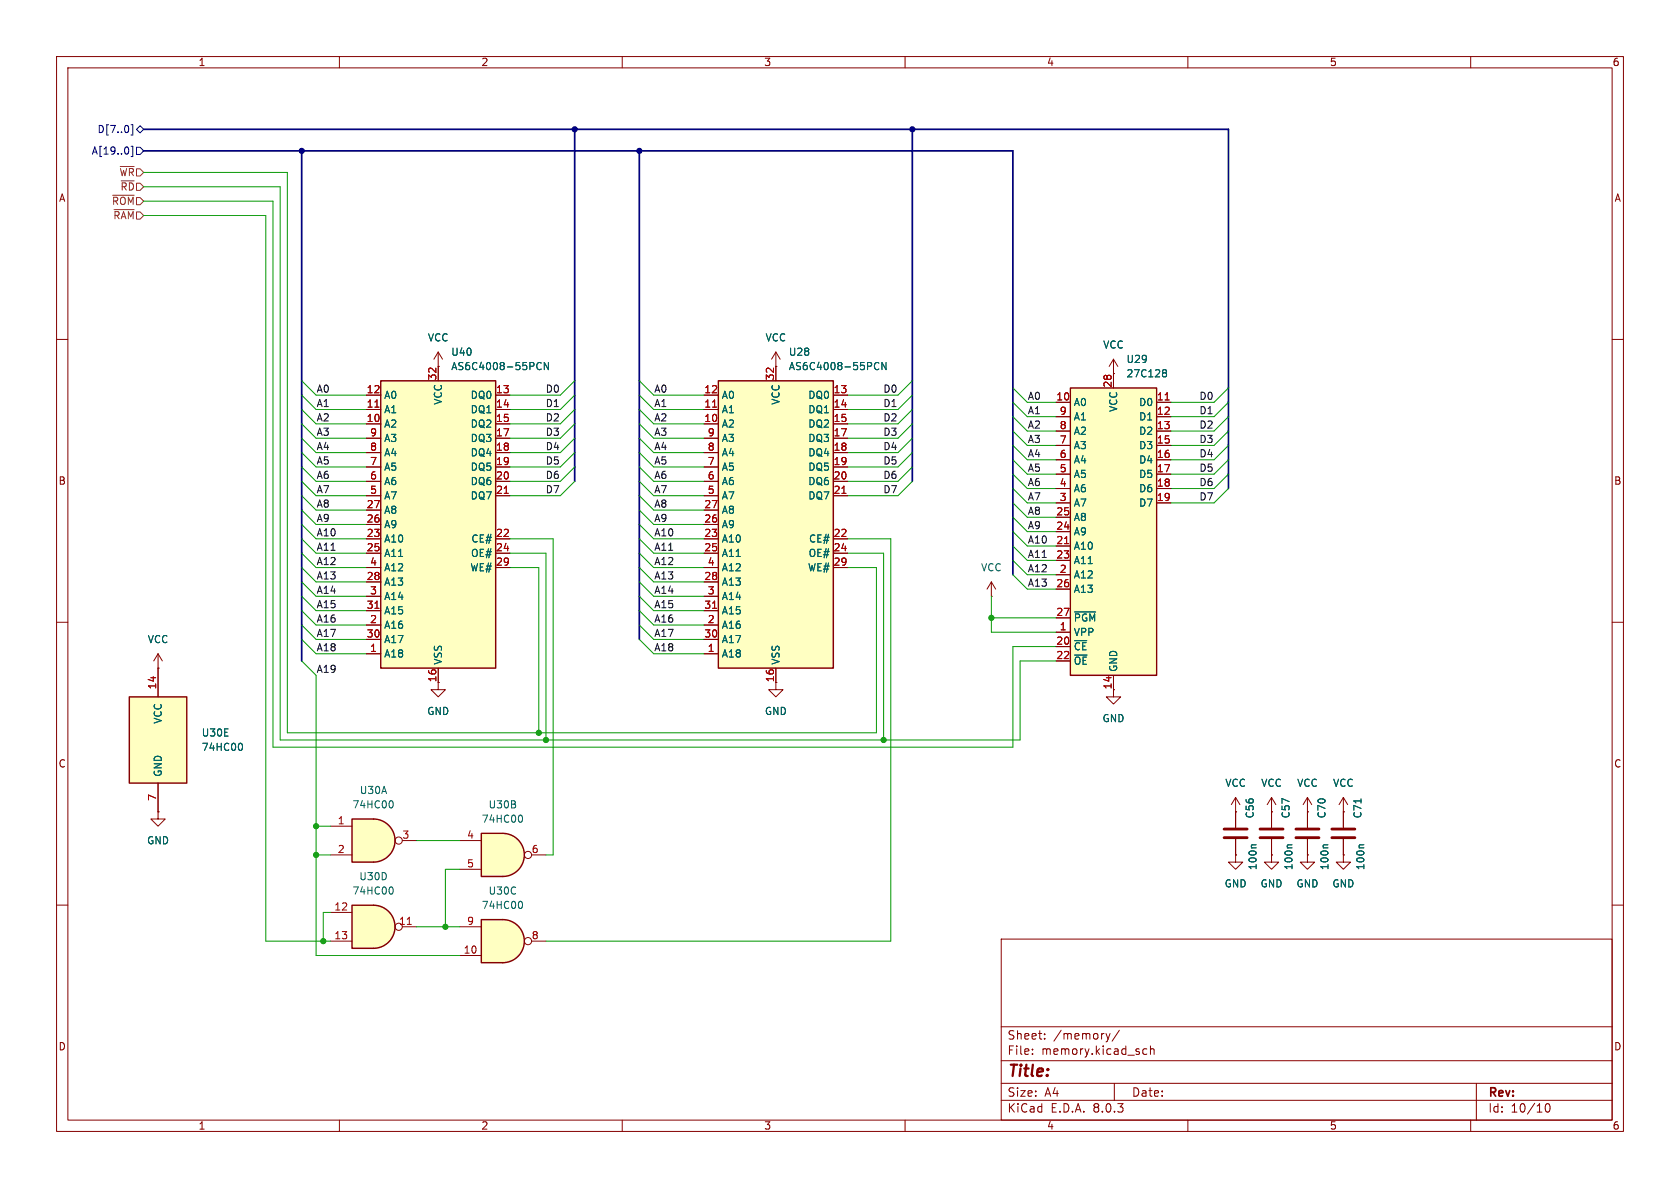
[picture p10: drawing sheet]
<svg xmlns="http://www.w3.org/2000/svg" width="297mm" height="210mm" viewBox="0 0 297 210" stroke-linecap="round" stroke-linejoin="round" font-family="sans-serif">
<g fill="none" stroke="#840000" stroke-width=".18">
<path d="M10 10h277v190h-277zM12 12h273v186h-273zM60 10v2M110 10v2M160 10v2M210 10v2M260 10v2M10 60h2M285 60h2M10 110h2M285 110h2M10 160h2"/>
<path d="M285 160h2M177 166h108v32h-108zM60 198v2M110 198v2M160 198v2M177 194.5h108M177 191.5h108M177 187.5h108M177 181.5h108M182.5 186.3v.1M182.5 185.5v.1M184.7 183.6v.1"/>
<path d="M184.7 182.8v.1M195.5 182.7l.4 1M195.9 183.7l-.2 .4M196.2 182.7l-.3 1M197 191.5v3M197.9 182.1l-1.3 2M202 186.1l.3 .3 .4-.1M202.7 185.5l-.4-.1-.3 .3M203.4 185.5l.2-.1 .4 .1v.9M203.4 184.9v1.5M210 198v2M260 198v2"/>
<path d="M261 191.5v6.5M273.4 195.2l.1-.1a.81 .81 0 0 1 .6 .6 .81 .81 0 0 1-.3 .8l-.1 .1a.81 .81 0 0 1-.6-.6 .81 .81 0 0 1 .3-.8z"/>
</g>
<path d="M22.9 123.2h10.1v15.2h-10.1z" fill="#ffffc2"/>
<path d="M22.9 123.2h10.1v15.2h-10.1z" fill="none" stroke="#840000" stroke-width=".25"/>
<path d="M77.5 64.8h.1M77.5 62.2l-.8 1.3M77.5 62.2v2.6M77.5 62.2l.7 1.3M27.9 118.1v5.1M27.9 138.4v5.1M237.5 143.5v2.8M237.5 148.3v2.8" fill="none" stroke="#840000" stroke-width=".18"/>
<path d="M42.6 131.4a.79 .79 0 0 1 0 1.3M240.6 141.2v.7M241.1 149.3h-.6l-.2 .2" fill="none" stroke="#006464" stroke-width=".18"/>
<path d="M235.5 148.1h4M235.5 146.6h4" fill="none" stroke="#840000" stroke-width=".51"/>
<path d="M67.3 67.3h20.3v50.8h-20.3z" fill="#ffffc2"/>
<path d="M67.3 67.3h20.3v50.8h-20.3z" fill="none" stroke="#840000" stroke-width=".25"/>
<g fill="none" stroke="#840000" stroke-width=".18">
<path d="M64.8 74.9h2.5M64.8 72.4h2.5M64.8 69.9h2.5M64.8 77.5h2.5M77.5 64.8v2.5M87.6 74.9h2.6M87.6 72.4h2.6M87.6 69.9h2.6M87.6 77.5h2.6M64.8 80h2.5M64.8 82.6h2.5M64.8 85.1h2.5"/>
<path d="M64.8 87.6h2.5M64.8 95.3h2.5M64.8 97.8h2.5M64.8 92.7h2.5M64.8 90.2h2.5M87.6 80h2.6M87.6 82.6h2.6M87.6 85.1h2.6M87.6 87.6h2.6M87.6 95.3h2.6M87.6 97.8h2.6M64.8 115.6h2.5"/>
<path d="M64.8 110.5h2.5M64.8 102.9h2.5M64.8 100.3h2.5M64.8 105.4h2.5M64.8 113h2.5M64.8 108h2.5M77.5 118.1v2.6M87.6 100.3h2.6"/>
</g>
<path d="M66.3 72h.7M89.1 87.2h.8M66.3 107.5h.7" fill="none" stroke="#a90000" stroke-width=".18"/>
<path d="M95 65l.3 .3 .4-.1M95.7 64.2l-.4-.1-.3 .3M97 64.1v1.2l-.8-1.2v1.2" fill="none" stroke="#006464" stroke-width=".18"/>
<path d="M88.9 162.6a3.8 3.8 0 0 1 3.8 3.8 3.8 3.8 0 0 1-3.8 3.8z" fill="#ffffc2" stroke="#ffffc2" stroke-width=".18"/>
<path d="M85.1 162.6h3.8v7.6h-3.8z" fill="#ffffc2"/>
<path d="M85.1 162.6h3.8a3.8 3.8 0 0 1 3.8 3.8 3.8 3.8 0 0 1-3.8 3.8h-3.8z" fill="none" stroke="#840000" stroke-width=".25"/>
<g fill="none" stroke="#840000" stroke-width=".18">
<path d="M81.3 168.9h3.8M81.3 163.8h3.8M94 166.4h2.5"/>
<circle cx="93.3" cy="166.4" r=".63"/>
</g>
<path d="M92.1 159.3a.79 .79 0 0 1 0 1.3" fill="none" stroke="#006464" stroke-width=".18"/>
<path d="M66 160a3.8 3.8 0 0 1 3.8 3.8 3.8 3.8 0 0 1-3.8 3.8z" fill="#ffffc2" stroke="#ffffc2" stroke-width=".18"/>
<path d="M62.2 160h3.8v7.6h-3.8z" fill="#ffffc2"/>
<path d="M62.2 160h3.8a3.8 3.8 0 0 1 3.8 3.8 3.8 3.8 0 0 1-3.8 3.8h-3.8z" fill="none" stroke="#840000" stroke-width=".25"/>
<g fill="none" stroke="#840000" stroke-width=".18">
<path d="M196.8 66h.1M196.8 63.5l-.7 1.3M196.8 63.5v2.5M196.8 63.5l.8 1.3M27.9 143.5v1.3h1.3l-1.3 1.3-1.2-1.3h1.2M27.9 143.5h.1M237.5 151.1v1.3h1.3l-1.3 1.3-1.3-1.3h1.3M237.5 151.1h.1M58.4 161.3h3.8M58.4 166.4h3.8M71.1 163.8h2.6"/>
<circle cx="70.5" cy="163.8" r=".63"/>
</g>
<path d="M72 163.4h.7" fill="none" stroke="#a90000" stroke-width=".18"/>
<path d="M69.2 156.8a.79 .79 0 0 1 0 1.3" fill="none" stroke="#006464" stroke-width=".18"/>
<path d="M127 67.3h20.3v50.8h-20.3z" fill="#ffffc2"/>
<path d="M127 67.3h20.3v50.8h-20.3z" fill="none" stroke="#840000" stroke-width=".25"/>
<g fill="none" stroke="#840000" stroke-width=".18">
<path d="M124.5 74.9h2.5M124.5 72.4h2.5M124.5 69.9h2.5M124.5 77.5h2.5M137.2 64.8v2.5M147.3 74.9h2.6M147.3 72.4h2.6M147.3 69.9h2.6M147.3 77.5h2.6M124.5 80h2.5M124.5 82.6h2.5M124.5 85.1h2.5"/>
<path d="M124.5 87.6h2.5M124.5 95.3h2.5M124.5 97.8h2.5M124.5 92.7h2.5M124.5 90.2h2.5M147.3 80h2.6M147.3 82.6h2.6M147.3 85.1h2.6M147.3 87.6h2.6M147.3 95.3h2.6M147.3 97.8h2.6M124.5 115.6h2.5"/>
<path d="M124.5 110.5h2.5M124.5 102.9h2.5M124.5 100.3h2.5M124.5 105.4h2.5M124.5 113h2.5M124.5 108h2.5M137.2 118.1v2.6M147.3 100.3h2.6M218.4 151.1v1.3h1.3l-1.3 1.3-1.2-1.3h1.2M218.4 151.1h.1"/>
</g>
<path d="M126 72h.7M148.8 87.2h.8M126 107.5h.7" fill="none" stroke="#a90000" stroke-width=".18"/>
<path d="M154.6 65l.4 .3 .4-.1M155.4 64.2l-.4-.1-.4 .3M156.6 64.1v1.2l-.7-1.2v1.2" fill="none" stroke="#006464" stroke-width=".18"/>
<path d="M66 144.8a3.8 3.8 0 0 1 3.8 3.8 3.8 3.8 0 0 1-3.8 3.8z" fill="#ffffc2" stroke="#ffffc2" stroke-width=".18"/>
<path d="M62.2 144.8h3.8v7.6h-3.8z" fill="#ffffc2"/>
<path d="M62.2 144.8h3.8a3.8 3.8 0 0 1 3.8 3.8 3.8 3.8 0 0 1-3.8 3.8h-3.8z" fill="none" stroke="#840000" stroke-width=".25"/>
<g fill="none" stroke="#840000" stroke-width=".18">
<path d="M58.4 146.1h3.8M58.4 151.1h3.8M71.1 148.6h2.6"/>
<circle cx="70.5" cy="148.6" r=".63"/>
</g>
<path d="M69.2 141.5a.79 .79 0 0 1 0 1.3" fill="none" stroke="#006464" stroke-width=".18"/>
<path d="M88.9 147.3a3.8 3.8 0 0 1 3.8 3.8 3.8 3.8 0 0 1-3.8 3.8z" fill="#ffffc2" stroke="#ffffc2" stroke-width=".18"/>
<path d="M85.1 147.3h3.8v7.6h-3.8z" fill="#ffffc2"/>
<path d="M85.1 147.3h3.8a3.8 3.8 0 0 1 3.8 3.8 3.8 3.8 0 0 1-3.8 3.8h-3.8z" fill="none" stroke="#840000" stroke-width=".25"/>
<g fill="none" stroke="#840000" stroke-width=".18">
<path d="M137.2 64.8h.1M137.2 62.2l-.8 1.3M137.2 62.2v2.6M137.2 62.2l.7 1.3M175.3 105.4h.1M175.3 102.9l-.8 1.2M175.3 102.9v2.5M175.3 102.9l.7 1.2M77.5 120.7v1.2h1.2l-1.2 1.3-1.3-1.3h1.3M196.8 121.9v1.3h1.3l-1.3 1.3-1.2-1.3h1.2M81.3 148.6h3.8M81.3 153.7h3.8"/>
<path d="M94 151.1h2.5M218.4 143.5h.1M218.4 141l-.7 1.2M218.4 141v5.3M218.4 148.3v2.8M218.4 141l.8 1.2M224.8 143.5h.1M224.8 151.1v1.3h1.3l-1.3 1.3-1.3-1.3h1.3M224.8 151.1h.1M224.8 141v5.3M224.8 148.3v2.8M224.8 141l-.8 1.2"/>
<path d="M224.8 141l.8 1.2M237.5 143.5h.1M237.5 141l-.8 1.2M237.5 141v2.5M237.5 141l.8 1.2"/>
<circle cx="93.3" cy="151.1" r=".63"/>
</g>
<path d="M92.1 144.1a.79 .79 0 0 1 0 1.3M222.1 149.3h-.7l-.2 .2M228.4 149.3h-.6l-.2 .2" fill="none" stroke="#006464" stroke-width=".18"/>
<path d="M216.4 148.1h4.1M216.4 146.6h4.1M222.8 148.1h4M222.8 146.6h4" fill="none" stroke="#840000" stroke-width=".51"/>
<path d="M189.2 68.6h15.3v50.8h-15.3z" fill="#ffffc2"/>
<path d="M189.2 68.6h15.3v50.8h-15.3z" fill="none" stroke="#840000" stroke-width=".25"/>
<g fill="none" stroke="#840000" stroke-width=".18">
<path d="M64.8 74.9h2.5M64.8 72.4h2.5M64.8 69.9h2.5M64.8 77.5h2.5M77.5 64.8h.1M77.5 64.8v2.5M87.6 74.9h2.6M87.6 72.4h2.6M87.6 69.9h2.6M87.6 77.5h2.6M124.5 74.9h2.5M124.5 72.4h2.5"/>
<path d="M124.5 69.9h2.5M124.5 77.5h2.5M137.2 64.8h.1M137.2 64.8v2.5M147.3 74.9h2.6M147.3 72.4h2.6M147.3 69.9h2.6M147.3 77.5h2.6M186.7 71.1h2.5M186.7 73.7h2.5M186.7 76.2h2.5M186.7 78.7h2.5"/>
<path d="M196.8 66h.1M196.8 66v2.6M204.5 71.1h2.5M204.5 73.7h2.5M204.5 76.2h2.5M204.5 78.7h2.5M64.8 80h2.5M64.8 82.6h2.5M64.8 85.1h2.5M64.8 87.6h2.5M64.8 95.3h2.5M64.8 97.8h2.5"/>
<path d="M64.8 92.7h2.5M64.8 90.2h2.5M87.6 80h2.6M87.6 82.6h2.6M87.6 85.1h2.6M87.6 87.6h2.6M87.6 95.3h2.6M87.6 97.8h2.6M124.5 80h2.5M124.5 82.6h2.5M124.5 85.1h2.5M124.5 87.6h2.5"/>
<path d="M124.5 95.3h2.5M124.5 97.8h2.5M124.5 92.7h2.5M124.5 90.2h2.5M147.3 80h2.6M147.3 82.6h2.6M147.3 85.1h2.6M147.3 87.6h2.6M147.3 95.3h2.6M147.3 97.8h2.6M186.7 81.3h2.5M186.7 83.8h2.5"/>
<path d="M186.7 86.4h2.5M186.7 88.9h2.5M186.7 96.5h2.5M186.7 99.1h2.5M186.7 94h2.5M186.7 91.4h2.5M204.5 81.3h2.5M204.5 83.8h2.5M204.5 86.4h2.5M204.5 88.9h2.5M27.9 118.1h.1M27.9 115.6l-.7 1.2"/>
<path d="M27.9 115.6v7.6M27.9 115.6l.8 1.2M64.8 115.6h2.5M64.8 110.5h2.5M64.8 102.9h2.5M64.8 100.3h2.5M64.8 105.4h2.5M64.8 113h2.5M64.8 108h2.5M77.5 118.1v2.6M87.6 100.3h2.6M124.5 115.6h2.5"/>
<path d="M124.5 110.5h2.5M124.5 102.9h2.5M124.5 100.3h2.5M124.5 105.4h2.5M124.5 113h2.5M124.5 108h2.5M137.2 118.1v3.8h1.2l-1.2 1.3-1.3-1.3h1.3M147.3 100.3h2.6M186.7 111.8h2.5M186.7 101.6h2.5M186.7 114.3h2.5M186.7 116.8h2.5"/>
<path d="M186.7 104.1h2.5M186.7 109.2h2.5M196.8 119.4v2.5M27.9 138.4v5.1M27.9 143.5h.1M218.4 151.1h.1M218.4 143.5h.1M218.4 143.5v2.8M218.4 148.3v2.8M224.8 143.5h.1M224.8 151.1h.1M224.8 143.5v2.8"/>
<path d="M224.8 148.3v2.8M231.1 143.5h.1M231.1 151.1v1.3h1.3l-1.3 1.3-1.2-1.3h1.2M231.1 151.1h.1M231.1 141l-.7 1.2M231.1 141v5.3M231.1 148.3v2.8M231.1 141l.8 1.2M237.5 143.5h.1M237.5 151.1h.1M237.5 143.5v2.8M237.5 148.3v2.8"/>
</g>
<path d="M66.3 72h.7M126 72h.7M206 70.7h.7M89.1 87.2h.8M148.8 87.2h.8M188.2 96.1h.7M66.3 107.5h.7M126 107.5h.7" fill="none" stroke="#a90000" stroke-width=".18"/>
<g fill="none" stroke="#006464" stroke-width=".18">
<path d="M95 65l.3 .3 .4-.1M95.7 64.2l-.4-.1-.3 .3M97 64.1v1.2l-.8-1.2v1.2M154.6 65l.4 .3 .4-.1M155.4 64.2l-.4-.1-.4 .3M156.6 64.1v1.2l-.7-1.2v1.2M205.7 65.3h.3l.2 .3-.2 .3M205.7 65.9h.3M206 65.9l.2 .2v.3l-.1 .2h-.4M190 108.2h3.7M42.6 131.4a.79 .79 0 0 1 0 1.3M222.1 149.3h-.7l-.2 .2"/>
<path d="M228.4 149.3h-.6l-.2 .2M234.8 149.3h-.7l-.2 .2M240.6 141.2v.7M241.1 149.3h-.6l-.2 .2"/>
</g>
<path d="M229.1 148.1h4.1M229.1 146.6h4.1" fill="none" stroke="#840000" stroke-width=".51"/>
<path d="M19.9 34.5h3.8M20.2 37.1h3.5M21.2 29.4h2.5" fill="none" stroke="#725600" stroke-width=".18"/>
<path d="M22.7 26.2v.8M23.2 25.9h.3v1.8h-.3M23.2 22h.3v1.9h-.3M24.1 26h.7l.6 .7-.6 .6h-.7zM24.8 22.2l.6 .7-.6 .6-.7-.6z" fill="none" stroke="#000084" stroke-width=".18"/>
<path d="M25.4 22.9h191.8v63.5M25.4 26.7h153.7v74.9M53.3 26.7v90.1M101.6 22.9v62.2M113 26.7v86.3M161.3 22.9v62.2" fill="none" stroke="#000084" stroke-width=".3"/>
<g fill="none" stroke="#009600" stroke-width=".18">
<path d="M25.4 30.5h25.4v99h104.1v-29.2h-5M25.4 33h24.1v97.8h130.8v-14h6.4M25.4 35.6h22.9v96.5h130.8v-17.8h7.6M25.4 38.1h21.6v128.3h11.4M53.3 69.9l2.6 2.5h8.9M53.3 72.4l2.6 2.5h8.9M53.3 74.9l2.6 2.6h8.9M53.3 77.5l2.6 2.5h8.9M53.3 67.3l2.6 2.6h8.9M101.6 69.9l-2.5 2.5h-8.9M101.6 72.4l-2.5 2.5h-8.9M101.6 74.9l-2.5 2.6h-8.9"/>
<path d="M101.6 77.5l-2.5 2.5h-8.9M101.6 67.3l-2.5 2.6h-8.9M113 69.9l2.6 2.5h8.9M113 72.4l2.6 2.5h8.9M113 74.9l2.6 2.6h8.9M113 77.5l2.6 2.5h8.9M113 67.3l2.6 2.6h8.9M161.3 69.9l-2.6 2.5h-8.8M161.3 72.4l-2.6 2.5h-8.8M161.3 74.9l-2.6 2.6h-8.8M161.3 77.5l-2.6 2.5h-8.8M161.3 67.3l-2.6 2.6h-8.8"/>
<path d="M179.1 73.7l2.5 2.5h5.1M179.1 71.1l2.5 2.6h5.1M179.1 68.6l2.5 2.5h5.1M179.1 78.7l2.5 2.6h5.1M179.1 76.2l2.5 2.5h5.1M217.2 73.7l-2.6 2.5h-7.6M217.2 71.1l-2.6 2.6h-7.6M217.2 68.6l-2.6 2.5h-7.6M217.2 78.7l-2.6 2.6h-7.6M217.2 76.2l-2.6 2.5h-7.6M53.3 97.8l2.6 2.5h8.9M53.3 95.3l2.6 2.5h8.9"/>
<path d="M53.3 85.1l2.6 2.5h8.9M53.3 92.7l2.6 2.6h8.9M53.3 82.6l2.6 2.5h8.9M53.3 80l2.6 2.6h8.9M53.3 87.6l2.6 2.6h8.9M53.3 90.2l2.6 2.5h8.9M90.2 97.8h6.3v33M90.2 95.3h7.6v55.8h-1.3M101.6 85.1l-2.5 2.5h-8.9M101.6 82.6l-2.5 2.5h-8.9M101.6 80l-2.5 2.6h-8.9M113 97.8l2.6 2.5h8.9"/>
<path d="M113 95.3l2.6 2.5h8.9M113 85.1l2.6 2.5h8.9M113 92.7l2.6 2.6h8.9M113 82.6l2.6 2.5h8.9M113 80l2.6 2.6h8.9M113 87.6l2.6 2.6h8.9M113 90.2l2.6 2.5h8.9M149.9 95.3h7.6v71.1h-61M149.9 97.8h6.3v33M161.3 85.1l-2.6 2.5h-8.8M161.3 82.6l-2.6 2.5h-8.8M161.3 80l-2.6 2.6h-8.8"/>
<path d="M179.1 91.4l2.5 2.6h5.1M179.1 99.1l2.5 2.5h5.1M179.1 88.9l2.5 2.5h5.1M179.1 96.5l2.5 2.6h5.1M179.1 94l2.5 2.5h5.1M179.1 81.3l2.5 2.5h5.1M179.1 83.8l2.5 2.6h5.1M179.1 86.4l2.5 2.5h5.1M217.2 81.3l-2.6 2.5h-7.6M217.2 83.8l-2.6 2.6h-7.6M217.2 86.4l-2.6 2.5h-7.6M53.3 110.5l2.6 2.5h8.9"/>
<path d="M53.3 105.4l2.6 2.6h8.9M53.3 102.9l2.6 2.5h8.9M53.3 100.3l2.6 2.6h8.9M53.3 108l2.6 2.5h8.9M53.3 116.8l2.6 2.6v49.5h25.4M53.3 113l2.6 2.6h8.9M90.2 100.3h5v29.2M113 110.5l2.6 2.5h8.9M113 105.4l2.6 2.6h8.9M113 102.9l2.6 2.5h8.9M113 100.3l2.6 2.6h8.9M113 108l2.6 2.5h8.9"/>
<path d="M113 113l2.6 2.6h8.9M175.3 109.2h11.4M175.3 105.4v6.4h11.4M179.1 101.6l2.5 2.5h5.1M55.9 151.1h2.5M55.9 146.1h2.5M73.7 148.6h7.6M81.3 153.7h-2.6v10.1M58.4 161.3h-1.3v5.1M73.7 163.8h7.6"/>
</g>
<g fill="#000084" stroke="#000084" stroke-width=".18">
<circle cx="161.3" cy="22.9" r=".46"/>
<circle cx="113" cy="26.7" r=".46"/>
<circle cx="101.6" cy="22.9" r=".46"/>
<circle cx="53.3" cy="26.7" r=".46"/>
</g>
<g fill="#009600" stroke="#009600" stroke-width=".18">
<circle cx="156.2" cy="130.8" r=".46"/>
<circle cx="55.9" cy="151.1" r=".46"/>
<circle cx="78.7" cy="163.8" r=".46"/>
<circle cx="95.2" cy="129.5" r=".46"/>
<circle cx="96.5" cy="130.8" r=".46"/>
<circle cx="175.3" cy="109.2" r=".46"/>
<circle cx="57.1" cy="166.4" r=".46"/>
<circle cx="55.9" cy="146.1" r=".46"/>
</g>
<text font-size="2.8" fill="#840000" x="178" y="190.9">Title:</text>
<g font-size="2.1" fill="#840000">
<text x="178" y="184">Sheet:</text>
<text x="186.2" y="184">/memory/</text>
<text x="178" y="186.7">File:</text>
<text x="184.1" y="186.7">memory.kicad_sch</text>
<text x="178" y="196.9">KiCad</text>
<text x="178" y="194.1">Size:</text>
<text x="184.7" y="194.1">A4</text>
<text x="185.7" y="196.9">E.D.A.</text>
<text x="193.3" y="196.9">8.0.3</text>
<text x="200" y="194.1">Date:</text>
<text x="263" y="194.3">Rev:</text>
<text x="263" y="196.9">Id:</text>
<text x="267.1" y="196.9">10/10</text>
</g>
<g font-size="1.8" fill="#840000">
<text x="35" y="11.9">1</text>
<text x="85" y="11.9">2</text>
<text x="135" y="11.9">3</text>
<text x="185" y="11.9">4</text>
<text x="235" y="11.9">5</text>
<text x="285" y="11.9">6</text>
<text x="10.3" y="35.9">A</text>
<text x="285.3" y="35.9">A</text>
<text x="10.3" y="85.9">B</text>
<text x="285.3" y="85.9">B</text>
<text x="77.2" y="120.7" transform="rotate(-90 77.2 120.7)">16</text>
<text x="136.9" y="120.7" transform="rotate(-90 136.9 120.7)">16</text>
<text x="196.6" y="122" transform="rotate(-90 196.6 122)">14</text>
<text x="10.3" y="135.9">C</text>
<text x="285.3" y="135.9">C</text>
<text x="10.3" y="185.9">D</text>
<text x="285.3" y="185.9">D</text>
<text x="35" y="199.9">1</text>
<text x="85" y="199.9">2</text>
<text x="135" y="199.9">3</text>
<text x="185" y="199.9">4</text>
<text x="235" y="199.9">5</text>
<text x="285" y="199.9">6</text>
</g>
<g font-size="1.8" fill="#000084">
<text x="17.1" y="23.7">D[7..0]</text>
<text x="16.1" y="27.5">A[19..0]</text>
</g>
<g font-size="1.8" fill="#725600">
<text x="21" y="31.3">~{WR}</text>
<text x="21.2" y="33.9">~{RD}</text>
<text x="19.7" y="36.4">~{ROM}</text>
<text x="19.9" y="39">~{RAM}</text>
</g>
<g font-size="1.8" fill="#006464">
<text x="75.6" y="60.6">VCC</text>
<text x="79.7" y="63.1">U40</text>
<text x="79.7" y="65.6">AS6C4008-55PCN</text>
<text x="135.2" y="60.6">VCC</text>
<text x="139.4" y="63.1">U28</text>
<text x="139.4" y="65.6">AS6C4008-55PCN</text>
<text x="194.9" y="61.8">VCC</text>
<text x="199.1" y="64.4">U29</text>
<text x="67.8" y="70.7">A0</text>
<text x="78.3" y="71.6" transform="rotate(-90 78.3 71.6)">VCC</text>
<text x="83.1" y="70.7">DQ0</text>
<text x="127.5" y="70.7">A0</text>
<text x="138" y="71.6" transform="rotate(-90 138 71.6)">VCC</text>
<text x="142.8" y="70.7">DQ0</text>
<text x="189.7" y="72">A0</text>
<text x="199.1" y="66.9">27C128</text>
<text x="201.3" y="72">D0</text>
<text x="67.8" y="75.8">A2</text>
<text x="67.8" y="73.3">A1</text>
<text x="83.1" y="73.3">DQ1</text>
<text x="83.1" y="75.8">DQ2</text>
<text x="127.5" y="75.8">A2</text>
<text x="127.5" y="73.3">A1</text>
<text x="142.8" y="73.3">DQ1</text>
<text x="142.8" y="75.8">DQ2</text>
<text x="189.7" y="77.1">A2</text>
<text x="189.7" y="74.5">A1</text>
<text x="197.7" y="72.9" transform="rotate(-90 197.7 72.9)">VCC</text>
<text x="201.3" y="74.5">D1</text>
<text x="201.3" y="77.1">D2</text>
<text x="67.8" y="83.4">A5</text>
<text x="67.8" y="80.9">A4</text>
<text x="67.8" y="78.3">A3</text>
<text x="83.1" y="78.3">DQ3</text>
<text x="83.1" y="80.9">DQ4</text>
<text x="83.1" y="83.4">DQ5</text>
<text x="127.5" y="83.4">A5</text>
<text x="127.5" y="80.9">A4</text>
<text x="127.5" y="78.3">A3</text>
<text x="142.8" y="78.3">DQ3</text>
<text x="142.8" y="80.9">DQ4</text>
<text x="142.8" y="83.4">DQ5</text>
<text x="189.7" y="82.1">A4</text>
<text x="189.7" y="79.6">A3</text>
<text x="201.3" y="79.6">D3</text>
<text x="201.3" y="82.1">D4</text>
<text x="67.8" y="88.5">A7</text>
<text x="67.8" y="86">A6</text>
<text x="83.1" y="86">DQ6</text>
<text x="83.1" y="88.5">DQ7</text>
<text x="127.5" y="88.5">A7</text>
<text x="127.5" y="86">A6</text>
<text x="142.8" y="86">DQ6</text>
<text x="142.8" y="88.5">DQ7</text>
<text x="189.7" y="89.8">A7</text>
<text x="189.7" y="87.2">A6</text>
<text x="189.7" y="84.7">A5</text>
<text x="201.3" y="84.7">D5</text>
<text x="201.3" y="87.2">D6</text>
<text x="201.3" y="89.8">D7</text>
<text x="67.8" y="93.6">A9</text>
<text x="67.8" y="91">A8</text>
<text x="127.5" y="93.6">A9</text>
<text x="127.5" y="91">A8</text>
<text x="189.7" y="94.8">A9</text>
<text x="189.7" y="92.3">A8</text>
<text x="67.8" y="96.1">A10</text>
<text x="67.8" y="98.7">A11</text>
<text x="67.8" y="101.2">A12</text>
<text x="83" y="101.2">WE#</text>
<text x="83.2" y="98.7">OE#</text>
<text x="83.2" y="96.1">CE#</text>
<text x="127.5" y="96.1">A10</text>
<text x="127.5" y="98.7">A11</text>
<text x="127.5" y="101.2">A12</text>
<text x="142.7" y="101.2">WE#</text>
<text x="142.9" y="98.7">OE#</text>
<text x="142.9" y="96.1">CE#</text>
<text x="173.3" y="101.2">VCC</text>
<text x="189.7" y="97.4">A10</text>
<text x="189.7" y="99.9">A11</text>
<text x="67.8" y="103.7">A13</text>
<text x="67.8" y="106.3">A14</text>
<text x="127.5" y="103.7">A13</text>
<text x="127.5" y="106.3">A14</text>
<text x="189.7" y="102.5">A12</text>
<text x="189.7" y="105">A13</text>
<text x="26" y="113.9">VCC</text>
<text x="67.8" y="111.4">A16</text>
<text x="67.8" y="113.9">A17</text>
<text x="67.8" y="108.8">A15</text>
<text x="127.5" y="111.4">A16</text>
<text x="127.5" y="113.9">A17</text>
<text x="127.5" y="108.8">A15</text>
<text x="189.7" y="112.6">VPP</text>
<text x="189.7" y="110.1">~{PGM}</text>
<text x="67.8" y="116.4">A18</text>
<text x="78.3" y="117.6" transform="rotate(-90 78.3 117.6)">VSS</text>
<text x="127.5" y="116.4">A18</text>
<text x="138" y="117.6" transform="rotate(-90 138 117.6)">VSS</text>
<text x="189.7" y="115.2">~{CE}</text>
<text x="189.7" y="117.7">~{OE}</text>
<text x="197.7" y="118.9" transform="rotate(-90 197.7 118.9)">GND</text>
<text x="28.8" y="128" transform="rotate(-90 28.8 128)">VCC</text>
<text x="35.6" y="130.4">U30E</text>
<text x="75.4" y="126.6">GND</text>
<text x="135.1" y="126.6">GND</text>
<text x="194.8" y="127.9">GND</text>
<text x="28.8" y="137.4" transform="rotate(-90 28.8 137.4)">GND</text>
<text x="35.6" y="132.9">74HC00</text>
<text x="62.2" y="143.1">74HC00</text>
<text x="63.5" y="140.6">U30A</text>
<text x="86.3" y="143.1">U30B</text>
<text x="216.5" y="139.3">VCC</text>
<text x="222.9" y="139.3">VCC</text>
<text x="229.2" y="139.3">VCC</text>
<text x="235.6" y="139.3">VCC</text>
<text x="25.9" y="149.5">GND</text>
<text x="85.1" y="145.6">74HC00</text>
<text x="221.8" y="144.8" transform="rotate(-90 221.8 144.8)">C56</text>
<text x="228.2" y="144.8" transform="rotate(-90 228.2 144.8)">C57</text>
<text x="234.5" y="144.8" transform="rotate(-90 234.5 144.8)">C70</text>
<text x="240.9" y="144.8" transform="rotate(-90 240.9 144.8)">C71</text>
<text x="63.4" y="155.8">U30D</text>
<text x="222.4" y="153.9" transform="rotate(-90 222.4 153.9)">100n</text>
<text x="228.7" y="153.9" transform="rotate(-90 228.7 153.9)">100n</text>
<text x="235.1" y="153.9" transform="rotate(-90 235.1 153.9)">100n</text>
<text x="241.4" y="153.9" transform="rotate(-90 241.4 153.9)">100n</text>
<text x="62.2" y="158.3">74HC00</text>
<text x="85.1" y="160.9">74HC00</text>
<text x="86.3" y="158.3">U30C</text>
<text x="216.4" y="157.1">GND</text>
<text x="222.8" y="157.1">GND</text>
<text x="229.1" y="157.1">GND</text>
<text x="235.5" y="157.1">GND</text>
</g>
<g font-size="1.8" fill="#0f0f0f">
<text x="55.9" y="69.5">A0</text>
<text x="96.4" y="69.5">D0</text>
<text x="115.6" y="69.5">A0</text>
<text x="156.1" y="69.5">D0</text>
<text x="181.6" y="70.8">A0</text>
<text x="211.9" y="70.8">D0</text>
<text x="55.9" y="74.6">A2</text>
<text x="55.9" y="77.1">A3</text>
<text x="55.9" y="72">A1</text>
<text x="96.4" y="72">D1</text>
<text x="96.4" y="74.6">D2</text>
<text x="96.4" y="77.1">D3</text>
<text x="115.6" y="72">A1</text>
<text x="115.6" y="74.6">A2</text>
<text x="115.6" y="77.1">A3</text>
<text x="156.1" y="72">D1</text>
<text x="156.1" y="77.1">D3</text>
<text x="156.1" y="74.6">D2</text>
<text x="181.6" y="75.9">A2</text>
<text x="181.6" y="73.3">A1</text>
<text x="211.9" y="73.3">D1</text>
<text x="211.9" y="75.9">D2</text>
<text x="55.9" y="79.7">A4</text>
<text x="55.9" y="82.2">A5</text>
<text x="96.4" y="79.7">D4</text>
<text x="96.4" y="82.2">D5</text>
<text x="115.6" y="82.2">A5</text>
<text x="115.6" y="79.7">A4</text>
<text x="156.1" y="82.2">D5</text>
<text x="156.1" y="79.7">D4</text>
<text x="181.6" y="78.4">A3</text>
<text x="181.6" y="80.9">A4</text>
<text x="181.6" y="83.5">A5</text>
<text x="211.9" y="80.9">D4</text>
<text x="211.9" y="83.5">D5</text>
<text x="211.9" y="78.4">D3</text>
<text x="55.9" y="89.8">A8</text>
<text x="55.9" y="87.3">A7</text>
<text x="55.9" y="84.7">A6</text>
<text x="96.4" y="87.3">D7</text>
<text x="96.4" y="84.7">D6</text>
<text x="115.6" y="84.7">A6</text>
<text x="115.6" y="89.8">A8</text>
<text x="115.6" y="87.3">A7</text>
<text x="156.1" y="87.3">D7</text>
<text x="156.1" y="84.7">D6</text>
<text x="181.6" y="86">A6</text>
<text x="181.6" y="88.6">A7</text>
<text x="211.9" y="88.6">D7</text>
<text x="211.9" y="86">D6</text>
<text x="55.9" y="92.4">A9</text>
<text x="55.9" y="94.9">A10</text>
<text x="115.6" y="92.4">A9</text>
<text x="115.6" y="94.9">A10</text>
<text x="181.6" y="91.1">A8</text>
<text x="181.6" y="93.6">A9</text>
<text x="55.9" y="97.4">A11</text>
<text x="55.9" y="100">A12</text>
<text x="115.6" y="100">A12</text>
<text x="115.6" y="97.4">A11</text>
<text x="181.6" y="98.7">A11</text>
<text x="181.6" y="96.2">A10</text>
<text x="181.6" y="101.3">A12</text>
<text x="55.9" y="107.6">A15</text>
<text x="55.9" y="102.5">A13</text>
<text x="55.9" y="105.1">A14</text>
<text x="115.6" y="107.6">A15</text>
<text x="115.6" y="105.1">A14</text>
<text x="115.6" y="102.5">A13</text>
<text x="181.6" y="103.8">A13</text>
<text x="55.9" y="110.1">A16</text>
<text x="55.9" y="112.7">A17</text>
<text x="115.6" y="112.7">A17</text>
<text x="115.6" y="110.1">A16</text>
<text x="55.9" y="115.2">A18</text>
<text x="55.9" y="119">A19</text>
<text x="115.6" y="115.2">A18</text>
</g>
<g font-size="1.8" fill="#a90000">
<text x="64.7" y="69.6">12</text>
<text x="77.2" y="67.4" transform="rotate(-90 77.2 67.4)">32</text>
<text x="87.6" y="69.6">13</text>
<text x="124.4" y="69.6">12</text>
<text x="136.9" y="67.4" transform="rotate(-90 136.9 67.4)">32</text>
<text x="147.3" y="69.6">13</text>
<text x="186.6" y="70.9">10</text>
<text x="196.6" y="68.6" transform="rotate(-90 196.6 68.6)">28</text>
<text x="204.4" y="70.9">11</text>
<text x="64.7" y="74.7">10</text>
<text x="64.7" y="72.1">11</text>
<text x="65.3" y="77.2">9</text>
<text x="87.6" y="72.1">14</text>
<text x="87.6" y="74.7">15</text>
<text x="87.6" y="77.2">17</text>
<text x="124.4" y="74.7">10</text>
<text x="124.4" y="72.1">11</text>
<text x="125" y="77.2">9</text>
<text x="147.3" y="72.1">14</text>
<text x="147.3" y="74.7">15</text>
<text x="147.3" y="77.2">17</text>
<text x="187.3" y="75.9">8</text>
<text x="187.3" y="73.4">9</text>
<text x="204.4" y="73.4">12</text>
<text x="204.4" y="75.9">13</text>
<text x="65.3" y="82.3">7</text>
<text x="65.3" y="79.8">8</text>
<text x="87.6" y="79.8">18</text>
<text x="87.6" y="82.3">19</text>
<text x="125" y="82.3">7</text>
<text x="125" y="79.8">8</text>
<text x="147.3" y="79.8">18</text>
<text x="147.3" y="82.3">19</text>
<text x="187.3" y="83.6">5</text>
<text x="187.3" y="81">6</text>
<text x="187.3" y="78.5">7</text>
<text x="204.4" y="78.5">15</text>
<text x="204.4" y="81">16</text>
<text x="204.4" y="83.6">17</text>
<text x="64.7" y="89.9">27</text>
<text x="65.3" y="87.4">5</text>
<text x="65.3" y="84.8">6</text>
<text x="87.6" y="84.8">20</text>
<text x="87.6" y="87.4">21</text>
<text x="124.4" y="89.9">27</text>
<text x="125" y="87.4">5</text>
<text x="125" y="84.8">6</text>
<text x="147.3" y="84.8">20</text>
<text x="147.3" y="87.4">21</text>
<text x="187.3" y="88.6">3</text>
<text x="187.3" y="86.1">4</text>
<text x="204.4" y="86.1">18</text>
<text x="204.4" y="88.6">19</text>
<text x="64.7" y="95">23</text>
<text x="64.7" y="92.5">26</text>
<text x="87.6" y="95">22</text>
<text x="124.4" y="95">23</text>
<text x="124.4" y="92.5">26</text>
<text x="147.3" y="95">22</text>
<text x="186.6" y="93.7">24</text>
<text x="186.6" y="91.2">25</text>
<text x="64.7" y="97.5">25</text>
<text x="65.3" y="100.1">4</text>
<text x="87.6" y="97.5">24</text>
<text x="87.6" y="100.1">29</text>
<text x="124.4" y="97.5">25</text>
<text x="125" y="100.1">4</text>
<text x="147.3" y="97.5">24</text>
<text x="147.3" y="100.1">29</text>
<text x="186.6" y="96.3">21</text>
<text x="186.6" y="98.8">23</text>
<text x="187.3" y="101.3">2</text>
<text x="64.7" y="102.6">28</text>
<text x="64.7" y="107.7">31</text>
<text x="65.3" y="105.2">3</text>
<text x="124.4" y="102.6">28</text>
<text x="124.4" y="107.7">31</text>
<text x="125" y="105.2">3</text>
<text x="186.6" y="103.9">26</text>
<text x="64.7" y="112.8">30</text>
<text x="65.3" y="110.2">2</text>
<text x="124.4" y="112.8">30</text>
<text x="125" y="110.2">2</text>
<text x="186.6" y="109">27</text>
<text x="187.3" y="111.5">1</text>
<text x="65.3" y="115.3">1</text>
<text x="125" y="115.3">1</text>
<text x="186.6" y="114">20</text>
<text x="186.6" y="116.6">22</text>
<text x="27.7" y="122" transform="rotate(-90 27.7 122)">14</text>
<text x="27.7" y="141.7" transform="rotate(-90 27.7 141.7)">7</text>
<text x="59.6" y="145.8">1</text>
<text x="71" y="148.3">3</text>
<text x="82.5" y="148.3">4</text>
<text x="59.6" y="150.9">2</text>
<text x="82.5" y="153.4">5</text>
<text x="93.9" y="150.9">6</text>
<text x="59" y="161">12</text>
<text x="59" y="166.1">13</text>
<text x="70.4" y="163.6">11</text>
<text x="82.5" y="163.6">9</text>
<text x="93.9" y="166.1">8</text>
<text x="81.9" y="168.7">10</text>
</g>
</svg>
